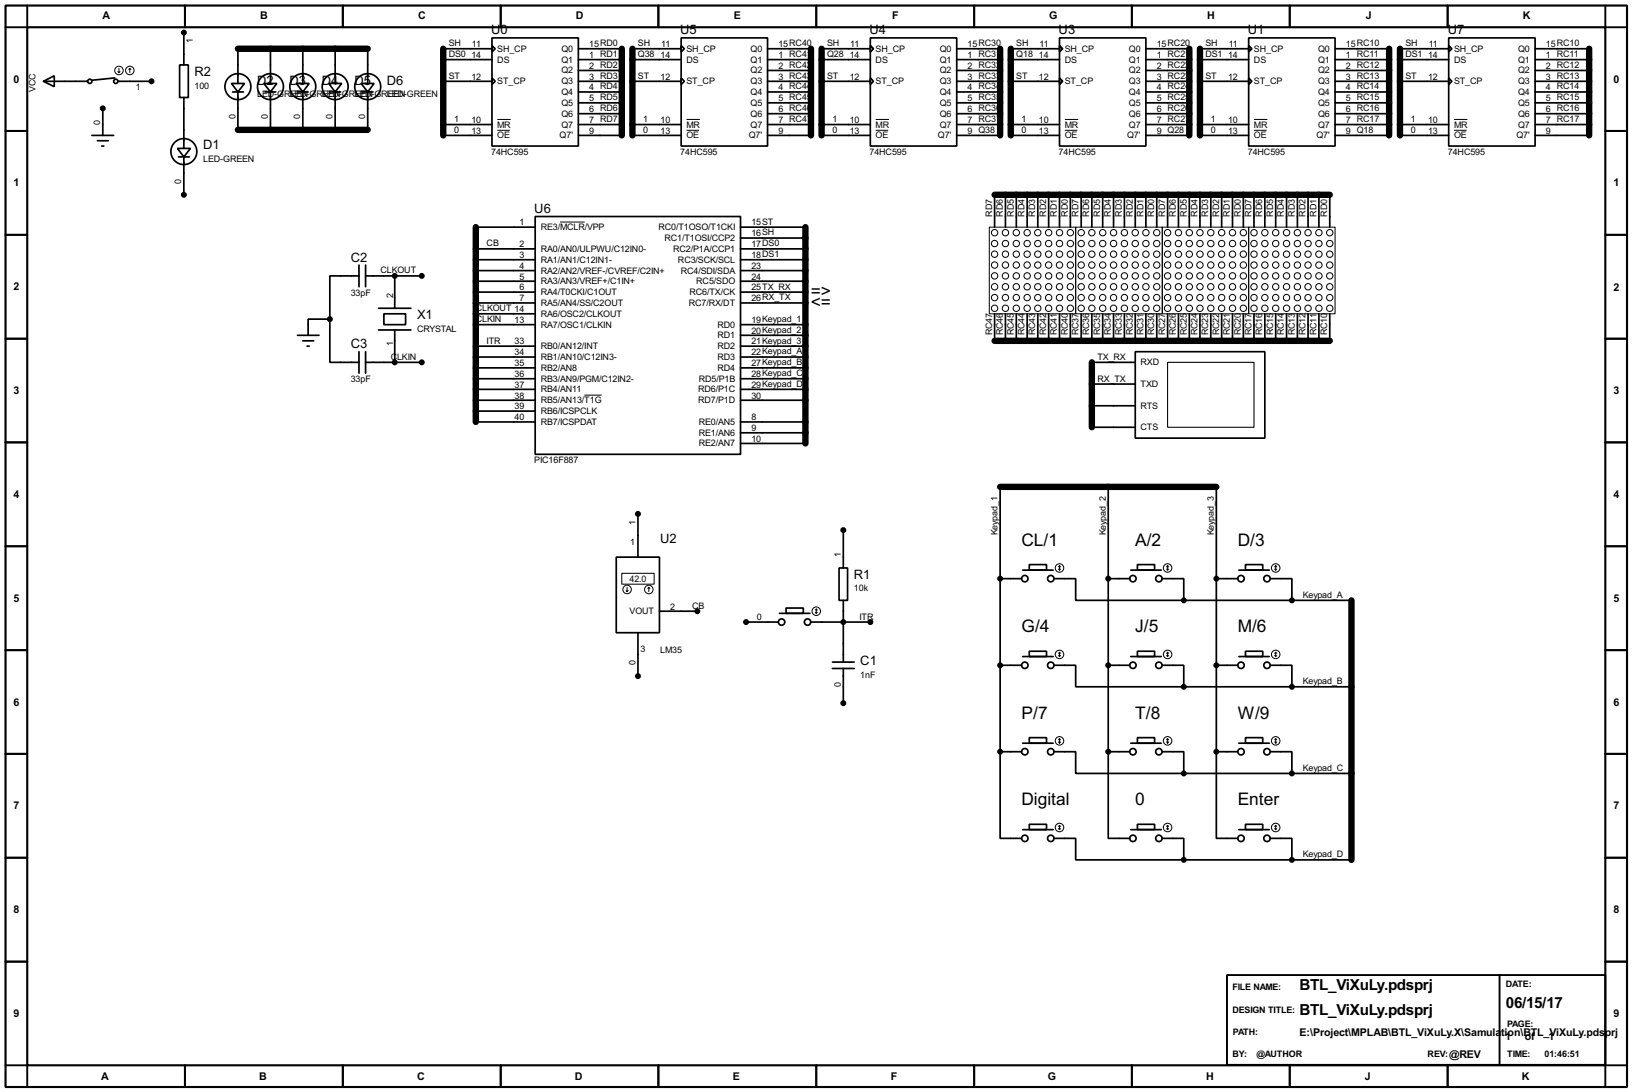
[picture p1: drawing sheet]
<svg xmlns="http://www.w3.org/2000/svg" width="383mm" height="256mm" viewBox="0 0 383 256" stroke-linecap="round" stroke-linejoin="round" font-family="sans-serif">
<path d="M1.3 1.3h381v254h-381zM6.4 6.4h370.8v243.8h-370.8z" fill="none" stroke="#000" stroke-width=".5"/>
<g fill="none" stroke="#000" stroke-width=".45">
<path d="M6.4 1.3v5.1h-5.1M43.5 1.3v5.1M80.6 1.3v5.1M117.7 1.3v5.1M154.7 1.3v5.1M191.8 1.3v5.1M228.9 1.3v5.1M266 1.3v5.1M303.1 1.3v5.1M340.2 1.3v5.1M377.2 1.3v5.1h5.1M1.3 30.8h5.1"/>
<path d="M377.2 30.8h5.1M1.3 55.2h5.1M377.2 55.2h5.1M1.3 79.6h5.1M377.2 79.6h5.1M1.3 103.9h5.1M377.2 103.9h5.1M1.3 128.3h5.1M377.2 128.3h5.1M1.3 152.7h5.1M377.2 152.7h5.1M1.3 177.1h5.1"/>
<path d="M377.2 177.1h5.1M1.3 201.5h5.1M377.2 201.5h5.1M1.3 225.9h5.1M288.3 229h88.9v21.1h-88.9zM352.4 229v21.1M377.2 225.9h5.1M1.3 250.2h5.1v5.1M43.5 250.2v5.1M80.6 250.2v5.1M117.7 250.2v5.1M154.7 250.2v5.1"/>
<path d="M191.8 250.2v5.1M228.9 250.2v5.1M266 250.2v5.1M303.1 250.2v5.1M340.2 250.2v5.1M382.3 250.2h-5.1v5.1"/>
</g>
<g fill="none" stroke="#000" stroke-width="1.5">
<path d="M55.9 11.5h30.5M104.2 11.5v20.3M146.1 11.5v20.3M148.6 11.5v20.3M190.6 11.5v20.3M193.1 11.5v20.3M235 11.5v20.3M237.5 11.5v20.3M279.5 11.5v20.3M282 11.5v20.3M326.4 11.5v20.3M329 11.5v20.3"/>
<path d="M373.4 11.5v20.3M55.9 30.5h30.5M111.8 53.4v45.7M189.3 53.4v50.8M233.7 45.8h78.8M233.7 80.1h78.8M256.6 85.1v15.3M235 114.4h50.8M317.6 141v61"/>
</g>
<g fill="none" stroke="#000" stroke-width=".4">
<path d="M10.2 19.1l2.6-1.3v2.6zM10.2 19.1h10.4M27 18.3l-5.4 .6M27.7 19.1h7.9M42.2 15.3h2.1v7.6h-2.1zM43.2 7.7v7.6M54.4 19.6h3.1l-1.6 2zM55.9 11.5v8.1M62 19.6h3.1l-1.5 2zM63.6 11.5v8.1M69.7 19.6h3l-1.5 2zM71.2 11.5v8.1"/>
<path d="M77.3 19.6h3l-1.5 2zM78.8 11.5v8.1M84.9 19.6h3l-1.5 2zM86.4 11.5v8.1M104.2 11.5h11.4M104.2 14h11.4M104.2 19.1h11.4M115.6 8.9h20.3v25.4h-20.3zM115.6 10.7l.8 .8-.8 .7zM115.6 18.3l.8 .8-.8 .8zM135.9 11.5h10.2M135.9 14h10.2"/>
<path d="M135.9 19.1h10.2M135.9 16.6h10.2M148.6 11.5h11.5M148.6 14h11.5M148.6 19.1h11.5M160.1 8.9h20.3v25.4h-20.3zM160.1 10.7l.7 .8-.7 .7zM160.1 18.3l.7 .8-.7 .8zM180.4 11.5h10.2M180.4 14h10.2M180.4 19.1h10.2M180.4 16.6h10.2"/>
<path d="M193.1 11.5h11.4M193.1 14h11.4M193.1 19.1h11.4M204.5 8.9h20.3v25.4h-20.3zM204.5 10.7l.8 .8-.8 .7zM204.5 18.3l.8 .8-.8 .8zM224.8 11.5h10.2M224.8 14h10.2M224.8 19.1h10.2M224.8 16.6h10.2M237.5 11.5h11.5M237.5 14h11.5"/>
<path d="M237.5 19.1h11.5M249 8.9h20.3v25.4h-20.3zM249 10.7l.7 .8-.7 .7zM249 18.3l.7 .8-.7 .8zM269.3 11.5h10.2M269.3 14h10.2M269.3 19.1h10.2M269.3 16.6h10.2M282 11.5h11.4M282 14h11.4M282 19.1h11.4M293.4 8.9h20.3v25.4h-20.3z"/>
<path d="M293.4 10.7l.8 .8-.8 .7zM293.4 18.3l.8 .8-.8 .8zM313.7 11.5h12.7M313.7 14h12.7M313.7 19.1h12.7M313.7 16.6h12.7M329 11.5h11.4M329 14h11.4M329 19.1h11.4M340.4 8.9h20.3v25.4h-20.3zM340.4 10.7l.8 .8-.8 .7zM340.4 18.3l.8 .8-.8 .8z"/>
<path d="M360.7 11.5h12.7M360.7 14h12.7M360.7 19.1h12.7M360.7 16.6h12.7M21.6 31.8h5.1M22.9 33.1h2.6M23.9 34.3h.5M24.2 25.5v6.3M41.7 34.9h3.1l-1.6 2zM42 36.9h2.5M43.2 22.9v12M43.2 36.9v8.9"/>
<path d="M54.7 21.6h2.5M55.9 21.6v8.9M62.3 21.6h2.5M63.6 21.6v8.9M69.9 21.6h2.5M71.2 21.6v8.9M77.5 21.6h2.6M78.8 21.6v8.9M85.1 21.6h2.6M86.4 21.6v8.9M104.2 31.8h11.4M104.2 29.3h11.4"/>
<path d="M135.9 31.8h10.2M135.9 29.3h10.2M135.9 21.6h10.2M135.9 24.2h10.2M135.9 26.7h10.2M148.6 31.8h11.5M148.6 29.3h11.5M180.4 31.8h10.2M180.4 29.3h10.2M180.4 21.6h10.2M180.4 24.2h10.2M180.4 26.7h10.2"/>
<path d="M193.1 31.8h11.4M193.1 29.3h11.4M224.8 31.8h10.2M224.8 29.3h10.2M224.8 21.6h10.2M224.8 24.2h10.2M224.8 26.7h10.2M237.5 31.8h11.5M237.5 29.3h11.5M269.3 31.8h10.2M269.3 29.3h10.2M269.3 21.6h10.2"/>
<path d="M269.3 24.2h10.2M269.3 26.7h10.2M282 31.8h11.4M282 29.3h11.4M313.7 31.8h12.7M313.7 29.3h12.7M313.7 21.6h12.7M313.7 24.2h12.7M313.7 26.7h12.7M329 31.8h11.4M329 29.3h11.4M360.7 31.8h12.7"/>
<path d="M360.7 29.3h12.7M360.7 21.6h12.7M360.7 24.2h12.7M360.7 26.7h12.7M111.8 53.4h14M111.8 58.5h14M125.8 50.9h48.2v55.8h-48.2zM174 53.4h15.3M174 58.5h15.3M174 55.9h15.3M233.7 45.8v7.6M236.3 45.8v7.6"/>
<path d="M238.8 45.8v7.6M241.4 45.8v7.6M243.9 45.8v7.6M246.4 45.8v7.6M249 45.8v7.6M251.5 45.8v7.6M254.1 45.8v7.6M256.6 45.8v7.6M259.1 45.8v7.6M261.7 45.8v7.6M264.2 45.8v7.6M266.8 45.8v7.6"/>
<path d="M269.3 45.8v7.6M271.8 45.8v7.6M274.4 45.8v7.6M276.9 45.8v7.6M279.5 45.8v7.6M282 45.8v7.6M284.5 45.8v7.6M287.1 45.8v7.6M289.6 45.8v7.6M292.2 45.8v7.6M294.7 45.8v7.6M297.2 45.8v7.6"/>
<path d="M299.8 45.8v7.6M302.3 45.8v7.6M304.9 45.8v7.6M307.4 45.8v7.6M309.9 45.8v7.6M312.5 45.8v7.6M69.9 78.8h5.1M77.5 75v10.1h6.9M77.5 75h-5.1v3.8M84.4 64.8h-6.9v10.2M84.4 62.3v5.1M85.9 64.8h13.2"/>
<path d="M85.9 62.3v5.1M89 77.5h7.6M89 72.4h7.6M90.2 73.7h5.1v2.6h-5.1zM92.8 64.8v7.6M92.8 77.5v7.6M111.8 76.3h14M111.8 73.7h14M111.8 71.2h14M111.8 68.6h14M111.8 66.1h14M111.8 63.6h14"/>
<path d="M111.8 61h14M174 76.3h15.3M174 71.2h15.3M174 68.6h15.3M174 66.1h15.3M174 63.6h15.3M174 61h15.3M174 78.8h15.3M233.7 73.7v6.4M236.3 73.7v6.4M238.8 73.7v6.4M241.4 73.7v6.4"/>
<path d="M243.9 73.7v6.4M246.4 73.7v6.4M249 73.7v6.4M251.5 73.7v6.4M254.1 73.7v6.4M256.6 73.7v6.4M259.1 73.7v6.4M261.7 73.7v6.4M264.2 73.7v6.4M266.8 73.7v6.4M269.3 73.7v6.4M271.8 73.7v6.4"/>
<path d="M274.4 73.7v6.4M276.9 73.7v6.4M279.5 73.7v6.4M282 73.7v6.4M284.5 73.7v6.4M287.1 73.7v6.4M289.6 73.7v6.4M292.2 73.7v6.4M294.7 73.7v6.4M297.2 73.7v6.4M299.8 73.7v6.4M302.3 73.7v6.4"/>
<path d="M304.9 73.7v6.4M307.4 73.7v6.4M309.9 73.7v6.4M312.5 73.7v6.4M71.2 80.1h2.5M72.2 81.3h.5M84.4 82.6v5.1M85.9 85.1h13.2M85.9 82.6v5.1M111.8 99.1h14M111.8 96.6h14M111.8 94h14"/>
<path d="M111.8 91.5h14M111.8 89h14M111.8 86.4h14M111.8 83.9h14M111.8 81.3h14M174 99.1h15.3M174 94h15.3M174 91.5h15.3M174 89h15.3M174 86.4h15.3M174 83.9h15.3M174 81.3h15.3"/>
<path d="M256.6 85.1h10.2M256.6 90.2h10.2M256.6 95.3h10.2M266.8 82.6h30.4v20.3h-30.4zM174 104.2h15.3M174 101.7h15.3M235 114.4v62.2M256.6 100.4h10.2M260.4 114.4v62.2M285.8 114.4v62.2M144.8 130.9h10.2v17.7h-10.2zM149.9 120.7v10.2"/>
<path d="M197.2 133.4h2v7.6h-2zM198.2 124.5v8.9M235 135.9h5.1M240.3 133.9h7.2M241.9 132.6h4v1.3h-4zM247.7 135.9h5.1v5.1h25.4M260.4 135.9h5.1M265.7 133.9h7.2M267.3 132.6h4v1.3h-4zM273.1 135.9h5.1v5.1M285.8 135.9h5.1M291.1 133.9h7.2"/>
<path d="M292.7 132.6h4v1.3h-4zM298.5 135.9h5.1v5.1M149.9 148.6v10.2M155 143.6h8.9M175.3 146.1h7.6M183.2 144.1h7.1M184.7 142.8h4.1v1.3h-4.1zM190.6 146.1h13.9M195.6 157h5.1M195.6 155.5h5.1M198.2 141v14.5M198.2 157v8.2"/>
<path d="M235 156.3h5.1M240.3 154.2h7.2M241.9 153h4v1.2h-4zM247.7 156.3h5.1v5h25.4M260.4 156.3h5.1M265.7 154.2h7.2M267.3 153h4v1.2h-4zM273.1 156.3h5.1v5M278.2 141h39.4M285.8 156.3h5.1M291.1 154.2h7.2M292.7 153h4v1.2h-4z"/>
<path d="M298.5 156.3h5.1v5M235 176.6v20.3h5.1M235 176.6h5.1M240.3 174.6h7.2M241.9 173.3h4v1.3h-4zM247.7 176.6h5.1v5.1h25.4M260.4 176.6v20.3h5.1M260.4 176.6h5.1M265.7 174.6h7.2M267.3 173.3h4v1.3h-4zM273.1 176.6h5.1v5.1M278.2 161.3h39.4"/>
<path d="M285.8 176.6v20.3h5.1M285.8 176.6h5.1M291.1 174.6h7.2M292.7 173.3h4v1.3h-4zM298.5 176.6h5.1v5.1M240.3 194.9h7.2M241.9 193.6h4v1.3h-4zM247.7 196.9h5.1v5.1h25.4M265.7 194.9h7.2M267.3 193.6h4v1.3h-4zM273.1 196.9h5.1v5.1M278.2 181.7h39.4"/>
<path d="M291.1 194.9h7.2M292.7 193.6h4v1.3h-4zM298.5 196.9h5.1v5.1M278.2 202h39.4"/>
<circle cx="21.1" cy="19.1" r=".5"/>
<circle cx="27.2" cy="19.1" r=".5"/>
<circle cx="43.2" cy="35.6" r="3.1"/>
<circle cx="55.9" cy="20.4" r="3.1"/>
<circle cx="63.5" cy="20.4" r="3.1"/>
<circle cx="71.1" cy="20.4" r="3.1"/>
<circle cx="78.7" cy="20.4" r="3.1"/>
<circle cx="86.4" cy="20.4" r="3.1"/>
<circle cx="240.8" cy="135.9" r=".75"/>
<circle cx="246.9" cy="135.9" r=".75"/>
<circle cx="266.2" cy="135.9" r=".75"/>
<circle cx="272.3" cy="135.9" r=".75"/>
<circle cx="291.6" cy="135.9" r=".75"/>
<circle cx="297.7" cy="135.9" r=".75"/>
<circle cx="183.6" cy="146.1" r=".75"/>
<circle cx="189.7" cy="146.1" r=".75"/>
<circle cx="240.8" cy="156.3" r=".75"/>
<circle cx="246.9" cy="156.3" r=".75"/>
<circle cx="266.2" cy="156.3" r=".75"/>
<circle cx="272.3" cy="156.3" r=".75"/>
<circle cx="291.6" cy="156.3" r=".75"/>
<circle cx="297.7" cy="156.3" r=".75"/>
<circle cx="240.8" cy="176.6" r=".75"/>
<circle cx="246.9" cy="176.6" r=".75"/>
<circle cx="266.2" cy="176.6" r=".75"/>
<circle cx="272.3" cy="176.6" r=".75"/>
<circle cx="291.6" cy="176.6" r=".75"/>
<circle cx="297.7" cy="176.6" r=".75"/>
<circle cx="240.8" cy="196.9" r=".75"/>
<circle cx="246.9" cy="196.9" r=".75"/>
<circle cx="266.2" cy="196.9" r=".75"/>
<circle cx="272.3" cy="196.9" r=".75"/>
<circle cx="291.6" cy="196.9" r=".75"/>
<circle cx="297.7" cy="196.9" r=".75"/>
</g>
<g fill="none" stroke="#000" stroke-width=".23">
<path d="M27.7 16.8l.3 .3M28 16.1v1M28.2 16.8l-.2 .3M30.5 16.1l-.2 .2M30.5 16.1l.3 .2M30.5 16.1v1M116.9 28.1h3.1M116.9 30.6h2.9M161.3 28.1h3.2M161.3 30.6h3M205.8 28.1h3.1M205.8 30.6h2.9"/>
<path d="M250.2 28.1h3.2M250.2 30.6h3M294.7 28.1h3.1M294.7 30.6h2.9M341.7 28.1h3.1M341.7 30.6h2.9M131.6 52.2h5.8M232.5 53.4h20.3v20.3h-20.3zM252.8 53.4h20.3v20.3h-20.3zM273.1 53.4h20.3v20.3h-20.3zM293.4 53.4h20.3v20.3h-20.3zM137.3 92.8h4.1"/>
<path d="M146.1 134.7h7.6v2.5h-7.6zM147.1 138.7l.3 .3M147.4 138v1M147.6 138.7l-.2 .3M152.5 138l-.3 .2M152.5 138l.2 .2M152.5 138v1M248.7 133.7l.3 .2M249 132.9v1M249 132.9l-.3 .3M249 132.9l.2 .3M249.2 133.7l-.2 .2"/>
<path d="M274.1 133.7l.3 .2M274.4 132.9v1M274.4 132.9l-.3 .3M274.4 132.9l.2 .3M274.6 133.7l-.2 .2M299.5 133.7l.3 .2M299.8 132.9v1M299.8 132.9l-.3 .3M299.8 132.9l.2 .3M300 133.7l-.2 .2M191.6 143.8l.2 .3M191.8 143.1v1"/>
<path d="M191.8 143.1l-.2 .2M191.8 143.1l.3 .2M192.1 143.8l-.3 .3M248.7 154l.3 .2M249 153.2v1M249 153.2l-.3 .3M249 153.2l.2 .3M249.2 154l-.2 .2M274.1 154l.3 .2M274.4 153.2v1M274.4 153.2l-.3 .3M274.4 153.2l.2 .3"/>
<path d="M274.6 154l-.2 .2M299.5 154l.3 .2M299.8 153.2v1M299.8 153.2l-.3 .3M299.8 153.2l.2 .3M300 154l-.2 .2M248.7 174.3l.3 .3M249 173.5v1.1M249 173.5l-.3 .3M249 173.5l.2 .3M249.2 174.3l-.2 .3M274.1 174.3l.3 .3"/>
<path d="M274.4 173.5v1.1M274.4 173.5l-.3 .3M274.4 173.5l.2 .3M274.6 174.3l-.2 .3M299.5 174.3l.3 .3M299.8 173.5v1.1M299.8 173.5l-.3 .3M299.8 173.5l.2 .3M300 174.3l-.2 .3M248.7 194.6l.3 .3M249 193.9v1M249 193.9l-.3 .2"/>
<path d="M249 193.9l.2 .2M249.2 194.6l-.2 .3M274.1 194.6l.3 .3M274.4 193.9v1M274.4 193.9l-.3 .2M274.4 193.9l.2 .2M274.6 194.6l-.2 .3M299.5 194.6l.3 .3M299.8 193.9v1M299.8 193.9l-.3 .2M299.8 193.9l.2 .2M300 194.6l-.2 .3"/>
<circle cx="27.9" cy="16.6" r="1"/>
<circle cx="30.5" cy="16.6" r="1"/>
<circle cx="233.7" cy="59.7" r=".75"/>
<circle cx="233.7" cy="57.2" r=".75"/>
<circle cx="233.7" cy="54.7" r=".75"/>
<circle cx="236.2" cy="59.7" r=".75"/>
<circle cx="236.2" cy="54.7" r=".75"/>
<circle cx="236.2" cy="57.2" r=".75"/>
<circle cx="238.8" cy="54.7" r=".75"/>
<circle cx="238.8" cy="57.2" r=".75"/>
<circle cx="238.8" cy="59.7" r=".75"/>
<circle cx="241.3" cy="59.7" r=".75"/>
<circle cx="241.3" cy="57.2" r=".75"/>
<circle cx="241.3" cy="54.7" r=".75"/>
<circle cx="243.8" cy="57.2" r=".75"/>
<circle cx="243.8" cy="54.7" r=".75"/>
<circle cx="243.8" cy="59.7" r=".75"/>
<circle cx="246.4" cy="59.7" r=".75"/>
<circle cx="246.4" cy="57.2" r=".75"/>
<circle cx="246.4" cy="54.7" r=".75"/>
<circle cx="248.9" cy="59.7" r=".75"/>
<circle cx="248.9" cy="54.7" r=".75"/>
<circle cx="248.9" cy="57.2" r=".75"/>
<circle cx="251.5" cy="57.2" r=".75"/>
<circle cx="251.5" cy="54.7" r=".75"/>
<circle cx="251.5" cy="59.7" r=".75"/>
<circle cx="254" cy="59.7" r=".75"/>
<circle cx="254" cy="57.2" r=".75"/>
<circle cx="254" cy="54.7" r=".75"/>
<circle cx="256.5" cy="59.7" r=".75"/>
<circle cx="256.5" cy="57.2" r=".75"/>
<circle cx="256.5" cy="54.7" r=".75"/>
<circle cx="259.1" cy="57.2" r=".75"/>
<circle cx="259.1" cy="59.7" r=".75"/>
<circle cx="259.1" cy="54.7" r=".75"/>
<circle cx="261.6" cy="57.2" r=".75"/>
<circle cx="261.6" cy="59.7" r=".75"/>
<circle cx="261.6" cy="54.7" r=".75"/>
<circle cx="264.2" cy="59.7" r=".75"/>
<circle cx="264.2" cy="57.2" r=".75"/>
<circle cx="264.2" cy="54.7" r=".75"/>
<circle cx="266.7" cy="57.2" r=".75"/>
<circle cx="266.7" cy="59.7" r=".75"/>
<circle cx="266.7" cy="54.7" r=".75"/>
<circle cx="269.2" cy="57.2" r=".75"/>
<circle cx="269.2" cy="54.7" r=".75"/>
<circle cx="269.2" cy="59.7" r=".75"/>
<circle cx="271.8" cy="57.2" r=".75"/>
<circle cx="271.8" cy="59.7" r=".75"/>
<circle cx="271.8" cy="54.7" r=".75"/>
<circle cx="274.3" cy="59.7" r=".75"/>
<circle cx="274.3" cy="54.7" r=".75"/>
<circle cx="274.3" cy="57.2" r=".75"/>
<circle cx="276.9" cy="59.7" r=".75"/>
<circle cx="276.9" cy="54.7" r=".75"/>
<circle cx="276.9" cy="57.2" r=".75"/>
<circle cx="279.4" cy="57.2" r=".75"/>
<circle cx="279.4" cy="59.7" r=".75"/>
<circle cx="279.4" cy="54.7" r=".75"/>
<circle cx="281.9" cy="54.7" r=".75"/>
<circle cx="281.9" cy="59.7" r=".75"/>
<circle cx="281.9" cy="57.2" r=".75"/>
<circle cx="284.5" cy="57.2" r=".75"/>
<circle cx="284.5" cy="59.7" r=".75"/>
<circle cx="284.5" cy="54.7" r=".75"/>
<circle cx="287" cy="57.2" r=".75"/>
<circle cx="287" cy="59.7" r=".75"/>
<circle cx="287" cy="54.7" r=".75"/>
<circle cx="289.6" cy="57.2" r=".75"/>
<circle cx="289.6" cy="54.7" r=".75"/>
<circle cx="289.6" cy="59.7" r=".75"/>
<circle cx="292.1" cy="57.2" r=".75"/>
<circle cx="292.1" cy="59.7" r=".75"/>
<circle cx="292.1" cy="54.7" r=".75"/>
<circle cx="294.6" cy="54.7" r=".75"/>
<circle cx="294.6" cy="57.2" r=".75"/>
<circle cx="294.6" cy="59.7" r=".75"/>
<circle cx="297.2" cy="57.2" r=".75"/>
<circle cx="297.2" cy="54.7" r=".75"/>
<circle cx="297.2" cy="59.7" r=".75"/>
<circle cx="299.7" cy="57.2" r=".75"/>
<circle cx="299.7" cy="59.7" r=".75"/>
<circle cx="299.7" cy="54.7" r=".75"/>
<circle cx="302.3" cy="57.2" r=".75"/>
<circle cx="302.3" cy="54.7" r=".75"/>
<circle cx="302.3" cy="59.7" r=".75"/>
<circle cx="304.8" cy="59.7" r=".75"/>
<circle cx="304.8" cy="57.2" r=".75"/>
<circle cx="304.8" cy="54.7" r=".75"/>
<circle cx="307.3" cy="59.7" r=".75"/>
<circle cx="307.3" cy="57.2" r=".75"/>
<circle cx="307.3" cy="54.7" r=".75"/>
<circle cx="309.9" cy="54.7" r=".75"/>
<circle cx="309.9" cy="59.7" r=".75"/>
<circle cx="309.9" cy="57.2" r=".75"/>
<circle cx="312.4" cy="59.7" r=".75"/>
<circle cx="312.4" cy="57.2" r=".75"/>
<circle cx="312.4" cy="54.7" r=".75"/>
<circle cx="233.7" cy="67.4" r=".75"/>
<circle cx="233.7" cy="72.4" r=".75"/>
<circle cx="233.7" cy="69.9" r=".75"/>
<circle cx="233.7" cy="64.8" r=".75"/>
<circle cx="233.7" cy="62.3" r=".75"/>
<circle cx="236.2" cy="67.4" r=".75"/>
<circle cx="236.2" cy="72.4" r=".75"/>
<circle cx="236.2" cy="69.9" r=".75"/>
<circle cx="236.2" cy="64.8" r=".75"/>
<circle cx="236.2" cy="62.3" r=".75"/>
<circle cx="238.8" cy="62.3" r=".75"/>
<circle cx="238.8" cy="72.4" r=".75"/>
<circle cx="238.8" cy="64.8" r=".75"/>
<circle cx="238.8" cy="67.4" r=".75"/>
<circle cx="238.8" cy="69.9" r=".75"/>
<circle cx="241.3" cy="62.3" r=".75"/>
<circle cx="241.3" cy="69.9" r=".75"/>
<circle cx="241.3" cy="67.4" r=".75"/>
<circle cx="241.3" cy="72.4" r=".75"/>
<circle cx="241.3" cy="64.8" r=".75"/>
<circle cx="243.8" cy="72.4" r=".75"/>
<circle cx="243.8" cy="64.8" r=".75"/>
<circle cx="243.8" cy="62.3" r=".75"/>
<circle cx="243.8" cy="69.9" r=".75"/>
<circle cx="243.8" cy="67.4" r=".75"/>
<circle cx="246.4" cy="62.3" r=".75"/>
<circle cx="246.4" cy="72.4" r=".75"/>
<circle cx="246.4" cy="64.8" r=".75"/>
<circle cx="246.4" cy="69.9" r=".75"/>
<circle cx="246.4" cy="67.4" r=".75"/>
<circle cx="248.9" cy="62.3" r=".75"/>
<circle cx="248.9" cy="72.4" r=".75"/>
<circle cx="248.9" cy="69.9" r=".75"/>
<circle cx="248.9" cy="67.4" r=".75"/>
<circle cx="248.9" cy="64.8" r=".75"/>
<circle cx="251.5" cy="67.4" r=".75"/>
<circle cx="251.5" cy="64.8" r=".75"/>
<circle cx="251.5" cy="62.3" r=".75"/>
<circle cx="251.5" cy="72.4" r=".75"/>
<circle cx="251.5" cy="69.9" r=".75"/>
<circle cx="254" cy="64.8" r=".75"/>
<circle cx="254" cy="72.4" r=".75"/>
<circle cx="254" cy="62.3" r=".75"/>
<circle cx="254" cy="69.9" r=".75"/>
<circle cx="254" cy="67.4" r=".75"/>
<circle cx="256.5" cy="69.9" r=".75"/>
<circle cx="256.5" cy="67.4" r=".75"/>
<circle cx="256.5" cy="62.3" r=".75"/>
<circle cx="256.5" cy="72.4" r=".75"/>
<circle cx="256.5" cy="64.8" r=".75"/>
<circle cx="259.1" cy="69.9" r=".75"/>
<circle cx="259.1" cy="72.4" r=".75"/>
<circle cx="259.1" cy="64.8" r=".75"/>
<circle cx="259.1" cy="67.4" r=".75"/>
<circle cx="259.1" cy="62.3" r=".75"/>
<circle cx="261.6" cy="72.4" r=".75"/>
<circle cx="261.6" cy="69.9" r=".75"/>
<circle cx="261.6" cy="64.8" r=".75"/>
<circle cx="261.6" cy="67.4" r=".75"/>
<circle cx="261.6" cy="62.3" r=".75"/>
<circle cx="264.2" cy="69.9" r=".75"/>
<circle cx="264.2" cy="67.4" r=".75"/>
<circle cx="264.2" cy="62.3" r=".75"/>
<circle cx="264.2" cy="72.4" r=".75"/>
<circle cx="264.2" cy="64.8" r=".75"/>
<circle cx="266.7" cy="69.9" r=".75"/>
<circle cx="266.7" cy="72.4" r=".75"/>
<circle cx="266.7" cy="64.8" r=".75"/>
<circle cx="266.7" cy="67.4" r=".75"/>
<circle cx="266.7" cy="62.3" r=".75"/>
<circle cx="269.2" cy="64.8" r=".75"/>
<circle cx="269.2" cy="72.4" r=".75"/>
<circle cx="269.2" cy="69.9" r=".75"/>
<circle cx="269.2" cy="67.4" r=".75"/>
<circle cx="269.2" cy="62.3" r=".75"/>
<circle cx="271.8" cy="69.9" r=".75"/>
<circle cx="271.8" cy="67.4" r=".75"/>
<circle cx="271.8" cy="62.3" r=".75"/>
<circle cx="271.8" cy="72.4" r=".75"/>
<circle cx="271.8" cy="64.8" r=".75"/>
<circle cx="274.3" cy="69.9" r=".75"/>
<circle cx="274.3" cy="67.4" r=".75"/>
<circle cx="274.3" cy="72.4" r=".75"/>
<circle cx="274.3" cy="64.8" r=".75"/>
<circle cx="274.3" cy="62.3" r=".75"/>
<circle cx="276.9" cy="69.9" r=".75"/>
<circle cx="276.9" cy="67.4" r=".75"/>
<circle cx="276.9" cy="72.4" r=".75"/>
<circle cx="276.9" cy="64.8" r=".75"/>
<circle cx="276.9" cy="62.3" r=".75"/>
<circle cx="279.4" cy="72.4" r=".75"/>
<circle cx="279.4" cy="64.8" r=".75"/>
<circle cx="279.4" cy="69.9" r=".75"/>
<circle cx="279.4" cy="67.4" r=".75"/>
<circle cx="279.4" cy="62.3" r=".75"/>
<circle cx="281.9" cy="72.4" r=".75"/>
<circle cx="281.9" cy="64.8" r=".75"/>
<circle cx="281.9" cy="69.9" r=".75"/>
<circle cx="281.9" cy="67.4" r=".75"/>
<circle cx="281.9" cy="62.3" r=".75"/>
<circle cx="284.5" cy="69.9" r=".75"/>
<circle cx="284.5" cy="72.4" r=".75"/>
<circle cx="284.5" cy="67.4" r=".75"/>
<circle cx="284.5" cy="62.3" r=".75"/>
<circle cx="284.5" cy="64.8" r=".75"/>
<circle cx="287" cy="72.4" r=".75"/>
<circle cx="287" cy="69.9" r=".75"/>
<circle cx="287" cy="67.4" r=".75"/>
<circle cx="287" cy="62.3" r=".75"/>
<circle cx="287" cy="64.8" r=".75"/>
<circle cx="289.6" cy="72.4" r=".75"/>
<circle cx="289.6" cy="64.8" r=".75"/>
<circle cx="289.6" cy="69.9" r=".75"/>
<circle cx="289.6" cy="67.4" r=".75"/>
<circle cx="289.6" cy="62.3" r=".75"/>
<circle cx="292.1" cy="69.9" r=".75"/>
<circle cx="292.1" cy="67.4" r=".75"/>
<circle cx="292.1" cy="62.3" r=".75"/>
<circle cx="292.1" cy="64.8" r=".75"/>
<circle cx="292.1" cy="72.4" r=".75"/>
<circle cx="294.6" cy="69.9" r=".75"/>
<circle cx="294.6" cy="67.4" r=".75"/>
<circle cx="294.6" cy="64.8" r=".75"/>
<circle cx="294.6" cy="72.4" r=".75"/>
<circle cx="294.6" cy="62.3" r=".75"/>
<circle cx="297.2" cy="72.4" r=".75"/>
<circle cx="297.2" cy="64.8" r=".75"/>
<circle cx="297.2" cy="69.9" r=".75"/>
<circle cx="297.2" cy="67.4" r=".75"/>
<circle cx="297.2" cy="62.3" r=".75"/>
<circle cx="299.7" cy="69.9" r=".75"/>
<circle cx="299.7" cy="67.4" r=".75"/>
<circle cx="299.7" cy="72.4" r=".75"/>
<circle cx="299.7" cy="64.8" r=".75"/>
<circle cx="299.7" cy="62.3" r=".75"/>
<circle cx="302.3" cy="72.4" r=".75"/>
<circle cx="302.3" cy="64.8" r=".75"/>
<circle cx="302.3" cy="69.9" r=".75"/>
<circle cx="302.3" cy="67.4" r=".75"/>
<circle cx="302.3" cy="62.3" r=".75"/>
<circle cx="304.8" cy="69.9" r=".75"/>
<circle cx="304.8" cy="72.4" r=".75"/>
<circle cx="304.8" cy="67.4" r=".75"/>
<circle cx="304.8" cy="64.8" r=".75"/>
<circle cx="304.8" cy="62.3" r=".75"/>
<circle cx="307.3" cy="69.9" r=".75"/>
<circle cx="307.3" cy="72.4" r=".75"/>
<circle cx="307.3" cy="67.4" r=".75"/>
<circle cx="307.3" cy="64.8" r=".75"/>
<circle cx="307.3" cy="62.3" r=".75"/>
<circle cx="309.9" cy="72.4" r=".75"/>
<circle cx="309.9" cy="64.8" r=".75"/>
<circle cx="309.9" cy="69.9" r=".75"/>
<circle cx="309.9" cy="67.4" r=".75"/>
<circle cx="309.9" cy="62.3" r=".75"/>
<circle cx="312.4" cy="69.9" r=".75"/>
<circle cx="312.4" cy="72.4" r=".75"/>
<circle cx="312.4" cy="67.4" r=".75"/>
<circle cx="312.4" cy="64.8" r=".75"/>
<circle cx="312.4" cy="62.3" r=".75"/>
<circle cx="147.3" cy="138.5" r="1"/>
<circle cx="152.4" cy="138.5" r="1"/>
<circle cx="248.9" cy="133.4" r="1"/>
<circle cx="274.3" cy="133.4" r="1"/>
<circle cx="299.7" cy="133.4" r="1"/>
<circle cx="191.8" cy="143.6" r="1"/>
<circle cx="248.9" cy="153.7" r="1"/>
<circle cx="274.3" cy="153.7" r="1"/>
<circle cx="299.7" cy="153.7" r="1"/>
<circle cx="248.9" cy="174" r="1"/>
<circle cx="274.3" cy="174" r="1"/>
<circle cx="299.7" cy="174" r="1"/>
<circle cx="248.9" cy="194.4" r="1"/>
<circle cx="274.3" cy="194.4" r="1"/>
<circle cx="299.7" cy="194.4" r="1"/>
</g>
<g fill="#000" stroke="#000" stroke-width=".4">
<circle cx="35.6" cy="19.1" r=".5"/>
<circle cx="43.2" cy="7.7" r=".5"/>
<circle cx="24.1" cy="25.5" r=".5"/>
<circle cx="43.2" cy="45.8" r=".5"/>
<circle cx="77.5" cy="75" r=".5"/>
<circle cx="92.7" cy="64.8" r=".5"/>
<circle cx="99.1" cy="64.8" r=".5"/>
<circle cx="92.7" cy="85.1" r=".5"/>
<circle cx="99.1" cy="85.1" r=".5"/>
<circle cx="149.9" cy="120.7" r=".5"/>
<circle cx="198.1" cy="124.5" r=".5"/>
<circle cx="235" cy="135.9" r=".5"/>
<circle cx="260.4" cy="135.9" r=".5"/>
<circle cx="285.8" cy="135.9" r=".5"/>
<circle cx="149.9" cy="158.8" r=".5"/>
<circle cx="163.8" cy="143.6" r=".5"/>
<circle cx="175.3" cy="146.1" r=".5"/>
<circle cx="198.1" cy="146.1" r=".5"/>
<circle cx="204.5" cy="146.1" r=".5"/>
<circle cx="235" cy="156.3" r=".5"/>
<circle cx="260.4" cy="156.3" r=".5"/>
<circle cx="278.1" cy="141" r=".5"/>
<circle cx="285.8" cy="156.3" r=".5"/>
<circle cx="303.5" cy="141" r=".5"/>
<circle cx="198.1" cy="165.2" r=".5"/>
<circle cx="235" cy="176.6" r=".5"/>
<circle cx="260.4" cy="176.6" r=".5"/>
<circle cx="278.1" cy="161.3" r=".5"/>
<circle cx="285.8" cy="176.6" r=".5"/>
<circle cx="303.5" cy="161.3" r=".5"/>
<circle cx="278.1" cy="181.7" r=".5"/>
<circle cx="303.5" cy="181.7" r=".5"/>
<circle cx="278.1" cy="202" r=".5"/>
<circle cx="303.5" cy="202" r=".5"/>
</g>
<path d="M274.4 85.1h20.3v15.3h-20.3z" fill="none" stroke="#000" stroke-width=".25"/>
<g font-size="4.6">
<text x="190.6" y="69.7">=&gt;</text>
<text x="190.6" y="72.3">&lt;=</text>
<text x="240.1" y="128.2">CL/1</text>
<text x="266.8" y="128.2">A/2</text>
<text x="290.9" y="128.2">D/3</text>
<text x="240.1" y="148.5">G/4</text>
<text x="266.8" y="148.5">J/5</text>
<text x="290.9" y="148.5">M/6</text>
<text x="240.1" y="168.8">P/7</text>
<text x="266.8" y="168.8">T/8</text>
<text x="290.9" y="168.8">W/9</text>
<text x="240.1" y="189.1">Digital</text>
<text x="266.8" y="189.1">0</text>
<text x="290.9" y="189.1">Enter</text>
</g>
<g font-size="4">
<text x="305.4" y="232.6">BTL_ViXuLy.pdsprj</text>
<text x="305.4" y="238.4">BTL_ViXuLy.pdsprj</text>
<text x="353.9" y="236.7">06/15/17</text>
</g>
<g font-size="3.4">
<text x="115.4" y="8.1">U0</text>
<text x="159.9" y="8.1">U5</text>
<text x="204.3" y="8.1">U4</text>
<text x="248.8" y="8.1">U3</text>
<text x="293.2" y="8.1">U1</text>
<text x="340.2" y="8.1">U7</text>
<text x="45.7" y="17.8">R2</text>
<text x="60.5" y="19.8">D2</text>
<text x="68.1" y="19.8">D3</text>
<text x="75.7" y="19.8">D4</text>
<text x="83.3" y="19.8">D5</text>
<text x="90.9" y="19.8">D6</text>
<text x="47.8" y="35.1">D1</text>
<text x="125.6" y="50.1">U6</text>
<text x="82.4" y="61.4">C2</text>
<text x="98" y="75">X1</text>
<text x="82.4" y="81.8">C3</text>
<text x="155.2" y="127.5">U2</text>
<text x="200.7" y="136">R1</text>
<text x="202.1" y="156.3">C1</text>
</g>
<g font-size="2.8">
<text x="24.1" y="4.5">A</text>
<text x="61.2" y="4.5">B</text>
<text x="98.2" y="4.5">C</text>
<text x="135.3" y="4.5">D</text>
<text x="172.5" y="4.5">E</text>
<text x="209.6" y="4.5">F</text>
<text x="246.5" y="4.5">G</text>
<text x="283.7" y="4.5">H</text>
<text x="321" y="4.5">J</text>
<text x="357.9" y="4.5">K</text>
<text x="3.2" y="19.4">0</text>
<text x="379.1" y="19.4">0</text>
<text x="3.2" y="43.8">1</text>
<text x="379.1" y="43.8">1</text>
<text x="3.2" y="68.2">2</text>
<text x="379.1" y="68.4">2</text>
<text x="3.2" y="92.6">3</text>
<text x="379.1" y="92.6">3</text>
<text x="3.2" y="117">4</text>
<text x="379.1" y="117">4</text>
<text x="3.2" y="141.4">5</text>
<text x="379.1" y="141.4">5</text>
<text x="3.2" y="165.8">6</text>
<text x="379.1" y="165.8">6</text>
<text x="3.2" y="190.1">7</text>
<text x="379.1" y="190.1">7</text>
<text x="3.2" y="214.5">8</text>
<text x="379.1" y="214.5">8</text>
<text x="3.2" y="238.9">9</text>
<text x="379.1" y="238.9">9</text>
<text x="305.4" y="243.3">E:\Project\MPLAB\BTL_ViXuLy.X\Samula</text>
<text x="352.8" y="243.3">tion\BTL_ViXuLy.pdsprj</text>
<text x="353.7" y="244.4">1</text>
<text x="358.3" y="244.4">of</text>
<text x="363.9" y="244.4">1</text>
<text x="340.5" y="248.4">@REV</text>
<text x="23.8" y="253.6">A</text>
<text x="60.9" y="253.6">B</text>
<text x="98" y="253.6">C</text>
<text x="135.1" y="253.6">D</text>
<text x="172.2" y="253.6">E</text>
<text x="209.4" y="253.6">F</text>
<text x="246.2" y="253.6">G</text>
<text x="283.4" y="253.6">H</text>
<text x="320.7" y="253.6">J</text>
<text x="357.6" y="253.6">K</text>
</g>
<g font-size="2.4">
<text x="45.3" y="10.2" transform="rotate(-90 45.3 10.2)">1</text>
<text x="105.5" y="10.9">SH</text>
<text x="110.9" y="11">11</text>
<text x="138.5" y="11">15RD0</text>
<text x="149.9" y="10.9">SH</text>
<text x="155.4" y="11">11</text>
<text x="182.9" y="11">15RC40</text>
<text x="194.4" y="10.9">SH</text>
<text x="199.8" y="11">11</text>
<text x="227.4" y="11">15RC30</text>
<text x="238.8" y="10.9">SH</text>
<text x="244.3" y="11">11</text>
<text x="271.8" y="11">15RC20</text>
<text x="283.3" y="10.9">SH</text>
<text x="288.7" y="11">11</text>
<text x="316.3" y="11">15RC10</text>
<text x="330.3" y="10.9">SH</text>
<text x="335.7" y="11">11</text>
<text x="363.3" y="11">15RC10</text>
<text x="105.5" y="13.4">DS0</text>
<text x="110.8" y="13.6">14</text>
<text x="116.9" y="12.1">SH_CP</text>
<text x="116.9" y="14.7">DS</text>
<text x="131.9" y="12.1">Q0</text>
<text x="131.9" y="14.7">Q1</text>
<text x="131.9" y="17.3">Q2</text>
<text x="138.5" y="13.6">1 RD1</text>
<text x="138.5" y="16.2">2 RD2</text>
<text x="149.9" y="13.4">Q38</text>
<text x="155.2" y="13.6">14</text>
<text x="161.3" y="12.1">SH_CP</text>
<text x="161.3" y="14.7">DS</text>
<text x="176.4" y="12.1">Q0</text>
<text x="176.4" y="14.7">Q1</text>
<text x="176.4" y="17.3">Q2</text>
<text x="182.9" y="13.6">1 RC41</text>
<text x="182.9" y="16.2">2 RC42</text>
<text x="194.4" y="13.4">Q28</text>
<text x="199.7" y="13.6">14</text>
<text x="205.8" y="12.1">SH_CP</text>
<text x="205.8" y="14.7">DS</text>
<text x="220.8" y="12.1">Q0</text>
<text x="220.8" y="14.7">Q1</text>
<text x="220.8" y="17.3">Q2</text>
<text x="227.4" y="13.6">1 RC31</text>
<text x="227.4" y="16.2">2 RC32</text>
<text x="238.8" y="13.4">Q18</text>
<text x="244.1" y="13.6">14</text>
<text x="250.2" y="12.1">SH_CP</text>
<text x="250.2" y="14.7">DS</text>
<text x="265.3" y="12.1">Q0</text>
<text x="265.3" y="14.7">Q1</text>
<text x="265.3" y="17.3">Q2</text>
<text x="271.8" y="13.6">1 RC21</text>
<text x="271.8" y="16.2">2 RC22</text>
<text x="283.3" y="13.4">DS1</text>
<text x="288.6" y="13.6">14</text>
<text x="294.7" y="12.1">SH_CP</text>
<text x="294.7" y="14.7">DS</text>
<text x="309.7" y="12.1">Q0</text>
<text x="309.7" y="14.7">Q1</text>
<text x="309.7" y="17.3">Q2</text>
<text x="316.3" y="13.6">1 RC11</text>
<text x="316.3" y="16.2">2 RC12</text>
<text x="330.3" y="13.4">DS1</text>
<text x="335.6" y="13.6">14</text>
<text x="341.7" y="12.1">SH_CP</text>
<text x="341.7" y="14.7">DS</text>
<text x="356.7" y="12.1">Q0</text>
<text x="356.7" y="14.7">Q1</text>
<text x="356.7" y="17.3">Q2</text>
<text x="363.3" y="13.6">1 RC11</text>
<text x="363.3" y="16.2">2 RC12</text>
<text x="8.4" y="21.6" transform="rotate(-90 8.4 21.6)">VCC</text>
<text x="31.9" y="21.2">1</text>
<text x="45.7" y="20.8">100</text>
<text x="60.5" y="22.8">LED-GRLEED-GRLEED-GRLEED-GRLEED-GREEN</text>
<text x="71" y="22.8">N</text>
<text x="78.6" y="22.8">N</text>
<text x="86.2" y="22.8">N</text>
<text x="93.8" y="22.8">N</text>
<text x="105.5" y="18.5">ST</text>
<text x="110.8" y="18.7">12</text>
<text x="116.9" y="19.8">ST_CP</text>
<text x="131.9" y="19.8">Q3</text>
<text x="131.9" y="22.3">Q4</text>
<text x="138.5" y="18.7">3 RD3</text>
<text x="138.5" y="21.2">4 RD4</text>
<text x="138.5" y="23.7">5 RD5</text>
<text x="149.9" y="18.5">ST</text>
<text x="155.2" y="18.7">12</text>
<text x="161.3" y="19.8">ST_CP</text>
<text x="176.4" y="19.8">Q3</text>
<text x="176.4" y="22.3">Q4</text>
<text x="182.9" y="18.7">3 RC43</text>
<text x="182.9" y="21.2">4 RC44</text>
<text x="182.9" y="23.7">5 RC45</text>
<text x="194.4" y="18.5">ST</text>
<text x="199.7" y="18.7">12</text>
<text x="205.8" y="19.8">ST_CP</text>
<text x="220.8" y="19.8">Q3</text>
<text x="220.8" y="22.3">Q4</text>
<text x="227.4" y="18.7">3 RC33</text>
<text x="227.4" y="21.2">4 RC34</text>
<text x="227.4" y="23.7">5 RC35</text>
<text x="238.8" y="18.5">ST</text>
<text x="244.1" y="18.7">12</text>
<text x="250.2" y="19.8">ST_CP</text>
<text x="265.3" y="19.8">Q3</text>
<text x="265.3" y="22.3">Q4</text>
<text x="271.8" y="18.7">3 RC23</text>
<text x="271.8" y="21.2">4 RC24</text>
<text x="271.8" y="23.7">5 RC25</text>
<text x="283.3" y="18.5">ST</text>
<text x="288.6" y="18.7">12</text>
<text x="294.7" y="19.8">ST_CP</text>
<text x="309.7" y="19.8">Q3</text>
<text x="309.7" y="22.3">Q4</text>
<text x="316.3" y="18.7">3 RC13</text>
<text x="316.3" y="21.2">4 RC14</text>
<text x="316.3" y="23.7">5 RC15</text>
<text x="330.3" y="18.5">ST</text>
<text x="335.6" y="18.7">12</text>
<text x="341.7" y="19.8">ST_CP</text>
<text x="356.7" y="19.8">Q3</text>
<text x="356.7" y="22.3">Q4</text>
<text x="363.3" y="18.7">3 RC13</text>
<text x="363.3" y="21.2">4 RC14</text>
<text x="363.3" y="23.7">5 RC15</text>
<text x="23.6" y="29.3" transform="rotate(-90 23.6 29.3)">0</text>
<text x="55.3" y="27.9" transform="rotate(-90 55.3 27.9)">0</text>
<text x="63" y="28" transform="rotate(-90 63 28)">0</text>
<text x="70.6" y="27.9" transform="rotate(-90 70.6 27.9)">0</text>
<text x="78.2" y="27.9" transform="rotate(-90 78.2 27.9)">0</text>
<text x="85.8" y="27.9" transform="rotate(-90 85.8 27.9)">0</text>
<text x="106.7" y="28.6">1</text>
<text x="110.8" y="28.9">10</text>
<text x="116.9" y="30">MR</text>
<text x="131.9" y="24.8">Q5</text>
<text x="131.9" y="27.4">Q6</text>
<text x="131.9" y="30">Q7</text>
<text x="138.5" y="26.3">6 RD6</text>
<text x="138.5" y="28.9">7 RD7</text>
<text x="151.2" y="28.6">1</text>
<text x="155.2" y="28.9">10</text>
<text x="161.3" y="30">MR</text>
<text x="176.4" y="24.8">Q5</text>
<text x="176.4" y="27.4">Q6</text>
<text x="176.4" y="30">Q7</text>
<text x="182.9" y="26.3">6 RC46</text>
<text x="182.9" y="28.9">7 RC47</text>
<text x="195.6" y="28.6">1</text>
<text x="199.7" y="28.9">10</text>
<text x="205.8" y="30">MR</text>
<text x="220.8" y="24.8">Q5</text>
<text x="220.8" y="27.4">Q6</text>
<text x="220.8" y="30">Q7</text>
<text x="227.4" y="26.3">6 RC36</text>
<text x="227.4" y="28.9">7 RC37</text>
<text x="240.1" y="28.6">1</text>
<text x="244.1" y="28.9">10</text>
<text x="250.2" y="30">MR</text>
<text x="265.3" y="24.8">Q5</text>
<text x="265.3" y="27.4">Q6</text>
<text x="265.3" y="30">Q7</text>
<text x="271.8" y="26.3">6 RC26</text>
<text x="271.8" y="28.9">7 RC27</text>
<text x="284.5" y="28.6">1</text>
<text x="288.6" y="28.9">10</text>
<text x="294.7" y="30">MR</text>
<text x="309.7" y="24.8">Q5</text>
<text x="309.7" y="27.4">Q6</text>
<text x="309.7" y="30">Q7</text>
<text x="316.3" y="26.3">6 RC16</text>
<text x="316.3" y="28.9">7 RC17</text>
<text x="331.5" y="28.6">1</text>
<text x="335.6" y="28.9">10</text>
<text x="341.7" y="30">MR</text>
<text x="356.7" y="24.8">Q5</text>
<text x="356.7" y="27.4">Q6</text>
<text x="356.7" y="30">Q7</text>
<text x="363.3" y="26.3">6 RC16</text>
<text x="363.3" y="28.9">7 RC17</text>
<text x="106.7" y="31.2">0</text>
<text x="110.8" y="31.4">13</text>
<text x="116.9" y="32.5">OE</text>
<text x="131.5" y="32.5">Q7'</text>
<text x="138.5" y="31.4">9</text>
<text x="151.2" y="31.2">0</text>
<text x="155.2" y="31.4">13</text>
<text x="161.3" y="32.5">OE</text>
<text x="176" y="32.5">Q7'</text>
<text x="182.9" y="31.4">9</text>
<text x="195.6" y="31.2">0</text>
<text x="199.7" y="31.4">13</text>
<text x="205.8" y="32.5">OE</text>
<text x="220.4" y="32.5">Q7'</text>
<text x="227.4" y="31.4">9 Q38</text>
<text x="240.1" y="31.2">0</text>
<text x="244.1" y="31.4">13</text>
<text x="250.2" y="32.5">OE</text>
<text x="264.9" y="32.5">Q7'</text>
<text x="271.8" y="31.4">9 Q28</text>
<text x="284.5" y="31.2">0</text>
<text x="288.6" y="31.4">13</text>
<text x="294.7" y="32.5">OE</text>
<text x="309.3" y="32.5">Q7'</text>
<text x="316.3" y="31.4">9 Q18</text>
<text x="331.5" y="31.2">0</text>
<text x="335.6" y="31.4">13</text>
<text x="341.7" y="32.5">OE</text>
<text x="356.3" y="32.5">Q7'</text>
<text x="363.3" y="31.4">9</text>
<text x="47.8" y="38.1">LED-GREEN</text>
<text x="115.4" y="36.4">74HC595</text>
<text x="159.9" y="36.4">74HC595</text>
<text x="204.3" y="36.4">74HC595</text>
<text x="248.8" y="36.4">74HC595</text>
<text x="293.2" y="36.4">74HC595</text>
<text x="340.2" y="36.4">74HC595</text>
<text x="42.6" y="43.2" transform="rotate(-90 42.6 43.2)">0</text>
<text x="122.1" y="52.9">1</text>
<text x="176.6" y="52.9">15ST</text>
<text x="233.1" y="50.9" transform="rotate(-90 233.1 50.9)">RD7</text>
<text x="235.7" y="50.8" transform="rotate(-90 235.7 50.8)">RD6</text>
<text x="238.2" y="50.8" transform="rotate(-90 238.2 50.8)">RD5</text>
<text x="240.8" y="50.8" transform="rotate(-90 240.8 50.8)">RD4</text>
<text x="243.3" y="50.8" transform="rotate(-90 243.3 50.8)">RD3</text>
<text x="245.8" y="50.9" transform="rotate(-90 245.8 50.9)">RD2</text>
<text x="248.4" y="50.8" transform="rotate(-90 248.4 50.8)">RD1</text>
<text x="250.9" y="50.8" transform="rotate(-90 250.9 50.8)">RD0</text>
<text x="253.5" y="50.8" transform="rotate(-90 253.5 50.8)">RD7</text>
<text x="256" y="50.8" transform="rotate(-90 256 50.8)">RD6</text>
<text x="258.5" y="50.9" transform="rotate(-90 258.5 50.9)">RD5</text>
<text x="261.1" y="50.8" transform="rotate(-90 261.1 50.8)">RD4</text>
<text x="263.6" y="50.8" transform="rotate(-90 263.6 50.8)">RD3</text>
<text x="266.2" y="50.8" transform="rotate(-90 266.2 50.8)">RD2</text>
<text x="268.7" y="50.8" transform="rotate(-90 268.7 50.8)">RD1</text>
<text x="271.2" y="50.9" transform="rotate(-90 271.2 50.9)">RD0</text>
<text x="273.8" y="50.8" transform="rotate(-90 273.8 50.8)">RD7</text>
<text x="276.3" y="50.8" transform="rotate(-90 276.3 50.8)">RD6</text>
<text x="278.9" y="50.8" transform="rotate(-90 278.9 50.8)">RD5</text>
<text x="281.4" y="50.8" transform="rotate(-90 281.4 50.8)">RD4</text>
<text x="283.9" y="50.9" transform="rotate(-90 283.9 50.9)">RD3</text>
<text x="286.5" y="50.8" transform="rotate(-90 286.5 50.8)">RD2</text>
<text x="289" y="50.8" transform="rotate(-90 289 50.8)">RD1</text>
<text x="291.6" y="50.8" transform="rotate(-90 291.6 50.8)">RD0</text>
<text x="294.1" y="50.8" transform="rotate(-90 294.1 50.8)">RD7</text>
<text x="296.6" y="50.9" transform="rotate(-90 296.6 50.9)">RD6</text>
<text x="299.2" y="50.8" transform="rotate(-90 299.2 50.8)">RD5</text>
<text x="301.7" y="50.8" transform="rotate(-90 301.7 50.8)">RD4</text>
<text x="304.3" y="50.8" transform="rotate(-90 304.3 50.8)">RD3</text>
<text x="306.8" y="50.8" transform="rotate(-90 306.8 50.8)">RD2</text>
<text x="309.3" y="50.9" transform="rotate(-90 309.3 50.9)">RD1</text>
<text x="311.9" y="50.8" transform="rotate(-90 311.9 50.8)">RD0</text>
<text x="114.4" y="57.9">CB</text>
<text x="122.1" y="58.1">2</text>
<text x="127.1" y="54">RE3/MCLR/VPP</text>
<text x="127.1" y="59.2">RA0/AN0/ULPWU/C12IN0-</text>
<text x="154.7" y="54">RC0/T1OSO/T1CKI</text>
<text x="156.1" y="56.6">RC1/T1OSI/CCP2</text>
<text x="158.2" y="59.2">RC2/P1A/CCP1</text>
<text x="176.6" y="58.1">17DS0</text>
<text x="176.6" y="55.5">16SH</text>
<text x="89.4" y="64.2">CLKOUT</text>
<text x="122.1" y="60.6">3</text>
<text x="122.1" y="63.1">4</text>
<text x="122.1" y="65.6">5</text>
<text x="127.1" y="61.7">RA1/AN1/C12IN1-</text>
<text x="127.1" y="64.2">RA2/AN2/VREF-/CVREF/C2IN+</text>
<text x="159.3" y="61.7">RC3/SCK/SCL</text>
<text x="160" y="64.2">RC4/SDI/SDA</text>
<text x="176.6" y="63.1">23</text>
<text x="176.6" y="65.6">24</text>
<text x="176.6" y="60.6">18DS1</text>
<text x="82.4" y="69.5">33pF</text>
<text x="92.4" y="69.9" transform="rotate(-90 92.4 69.9)">2</text>
<text x="122.1" y="68.2">6</text>
<text x="122.1" y="70.8">7</text>
<text x="127.1" y="69.3">RA4/T0CKI/C1OUT</text>
<text x="127.1" y="71.9">RA5/AN4/SS/C2OUT</text>
<text x="127.1" y="66.7">RA3/AN3/VREF+/C1IN+</text>
<text x="161.9" y="71.9">RC7/RX/DT</text>
<text x="162" y="69.3">RC6/TX/CK</text>
<text x="163.6" y="66.7">RC5/SDO</text>
<text x="176.6" y="70.8">26RX_TX</text>
<text x="176.6" y="68.2">25TX_RX</text>
<text x="98" y="78">CRYSTAL</text>
<text x="111.8" y="75.6">CLKIN</text>
<text x="111.8" y="73.1">CLKOUT 14</text>
<text x="120.9" y="75.8">13</text>
<text x="127.1" y="76.9">RA7/OSC1/CLKIN</text>
<text x="127.1" y="74.4">RA6/OSC2/CLKOUT</text>
<text x="168.6" y="76.9">RD0</text>
<text x="176.6" y="75.8">19Keypad_1</text>
<text x="92.4" y="81.2" transform="rotate(-90 92.4 81.2)">1</text>
<text x="114.4" y="80.7">ITR</text>
<text x="120.9" y="80.9">33</text>
<text x="120.9" y="83.5">34</text>
<text x="127.1" y="82">RB0/AN12/INT</text>
<text x="168.6" y="82">RD2</text>
<text x="168.6" y="79.5">RD1</text>
<text x="176.6" y="83.5">22Keypad_A</text>
<text x="176.6" y="80.9">21Keypad_3</text>
<text x="176.6" y="78.3">20Keypad_2</text>
<text x="233.1" y="78.8" transform="rotate(-90 233.1 78.8)">RC47</text>
<text x="235.7" y="78.7" transform="rotate(-90 235.7 78.7)">RC46</text>
<text x="238.2" y="78.7" transform="rotate(-90 238.2 78.7)">RC45</text>
<text x="240.8" y="78.7" transform="rotate(-90 240.8 78.7)">RC44</text>
<text x="243.3" y="78.7" transform="rotate(-90 243.3 78.7)">RC43</text>
<text x="245.8" y="78.8" transform="rotate(-90 245.8 78.8)">RC42</text>
<text x="248.4" y="78.7" transform="rotate(-90 248.4 78.7)">RC41</text>
<text x="250.9" y="78.7" transform="rotate(-90 250.9 78.7)">RC40</text>
<text x="253.5" y="78.7" transform="rotate(-90 253.5 78.7)">RC37</text>
<text x="256" y="78.8" transform="rotate(-90 256 78.8)">RC36</text>
<text x="258.5" y="78.8" transform="rotate(-90 258.5 78.8)">RC35</text>
<text x="261.1" y="78.7" transform="rotate(-90 261.1 78.7)">RC34</text>
<text x="263.6" y="78.7" transform="rotate(-90 263.6 78.7)">RC33</text>
<text x="266.2" y="78.7" transform="rotate(-90 266.2 78.7)">RC32</text>
<text x="268.7" y="78.8" transform="rotate(-90 268.7 78.8)">RC31</text>
<text x="271.2" y="78.8" transform="rotate(-90 271.2 78.8)">RC30</text>
<text x="273.8" y="78.7" transform="rotate(-90 273.8 78.7)">RC27</text>
<text x="276.3" y="78.7" transform="rotate(-90 276.3 78.7)">RC26</text>
<text x="278.9" y="78.7" transform="rotate(-90 278.9 78.7)">RC25</text>
<text x="281.4" y="78.8" transform="rotate(-90 281.4 78.8)">RC24</text>
<text x="283.9" y="78.7" transform="rotate(-90 283.9 78.7)">RC23</text>
<text x="286.5" y="78.7" transform="rotate(-90 286.5 78.7)">RC22</text>
<text x="289" y="78.8" transform="rotate(-90 289 78.8)">RC21</text>
<text x="291.6" y="78.7" transform="rotate(-90 291.6 78.7)">RC20</text>
<text x="294.1" y="78.8" transform="rotate(-90 294.1 78.8)">RC17</text>
<text x="296.6" y="78.7" transform="rotate(-90 296.6 78.7)">RC16</text>
<text x="299.2" y="78.7" transform="rotate(-90 299.2 78.7)">RC15</text>
<text x="301.7" y="78.8" transform="rotate(-90 301.7 78.8)">RC14</text>
<text x="304.3" y="78.7" transform="rotate(-90 304.3 78.7)">RC13</text>
<text x="306.8" y="78.8" transform="rotate(-90 306.8 78.8)">RC12</text>
<text x="309.3" y="78.7" transform="rotate(-90 309.3 78.7)">RC11</text>
<text x="311.9" y="78.7" transform="rotate(-90 311.9 78.7)">RC10</text>
<text x="82.4" y="89.8">33pF</text>
<text x="91.8" y="84.5">C</text>
<text x="93.3" y="84.5">LKIN</text>
<text x="120.9" y="86">35</text>
<text x="120.9" y="88.5">36</text>
<text x="127.1" y="84.6">RB1/AN10/C12IN3-</text>
<text x="127.1" y="87.1">RB2/AN8</text>
<text x="127.1" y="89.6">RB3/AN9/PGM/C12IN2-</text>
<text x="164.2" y="89.6">RD5/P1B</text>
<text x="168.6" y="84.6">RD3</text>
<text x="168.6" y="87.1">RD4</text>
<text x="176.6" y="88.5">28Keypad_C</text>
<text x="176.6" y="86">27Keypad_B</text>
<text x="257.9" y="84.5">TX_RX</text>
<text x="257.9" y="89.6">RX_TX</text>
<text x="268" y="85.8">RXD</text>
<text x="120.9" y="93.6">38</text>
<text x="120.9" y="91.1">37</text>
<text x="127.1" y="94.7">RB5/AN13/T1G</text>
<text x="127.1" y="92.2">RB4/AN11</text>
<text x="164.1" y="92.2">RD6/P1C</text>
<text x="164.1" y="94.7">RD7/P1D</text>
<text x="176.6" y="91.1">29Keypad_D</text>
<text x="176.6" y="93.6">30</text>
<text x="268" y="90.9">TXD</text>
<text x="120.9" y="98.7">40</text>
<text x="120.9" y="96.2">39</text>
<text x="127.1" y="99.8">RB7/ICSPDAT</text>
<text x="127.1" y="97.3">RB6/ICSPCLK</text>
<text x="164.2" y="99.8">RE0/AN5</text>
<text x="176.6" y="101.2">9</text>
<text x="176.6" y="98.7">8</text>
<text x="268" y="96">RTS</text>
<text x="268" y="101.1">CTS</text>
<text x="164.2" y="104.9">RE2/AN7</text>
<text x="164.2" y="102.4">RE1/AN6</text>
<text x="176.6" y="103.8">10</text>
<text x="125.6" y="108.8">PIC16F887</text>
<text x="149.3" y="123.2" transform="rotate(-90 149.3 123.2)">1</text>
<text x="234.4" y="125.8" transform="rotate(-90 234.4 125.8)">Keypad_1</text>
<text x="259.8" y="125.8" transform="rotate(-90 259.8 125.8)">Keypad_2</text>
<text x="285.2" y="125.8" transform="rotate(-90 285.2 125.8)">Keypad_3</text>
<text x="148.1" y="127.9">1</text>
<text x="197.6" y="130.9" transform="rotate(-90 197.6 130.9)">1</text>
<text x="147.9" y="136.6">42.0</text>
<text x="157.5" y="143.2">2</text>
<text x="162.6" y="143">CB</text>
<text x="200.7" y="138.9">10k</text>
<text x="306.1" y="140.4">Keypad_A</text>
<text x="148" y="144.3">VOUT</text>
<text x="177.9" y="145.5">0</text>
<text x="202" y="145.5">ITR</text>
<text x="150.5" y="153.1">3</text>
<text x="155.2" y="153.3">LM35</text>
<text x="149.3" y="156.3" transform="rotate(-90 149.3 156.3)">0</text>
<text x="197.6" y="161.3" transform="rotate(-90 197.6 161.3)">0</text>
<text x="202.1" y="159.2">1nF</text>
<text x="306.1" y="160.7">Keypad_B</text>
<text x="306.1" y="181.1">Keypad_C</text>
<text x="306.1" y="201.4">Keypad_D</text>
<text x="289.6" y="232.4">FILE NAME:</text>
<text x="353.9" y="231.9">DATE:</text>
<text x="289.6" y="237.9">DESIGN TITLE:</text>
<text x="289.7" y="243.2">PATH:</text>
<text x="354.1" y="241.3">PAGE:</text>
<text x="289.6" y="248.2">BY:</text>
<text x="295.2" y="248.2">@AUTHOR</text>
<text x="335.5" y="248.3">REV:</text>
<text x="354.2" y="248.3">TIME:</text>
<text x="362.9" y="248.3">01:46:51</text>
</g>
</svg>
